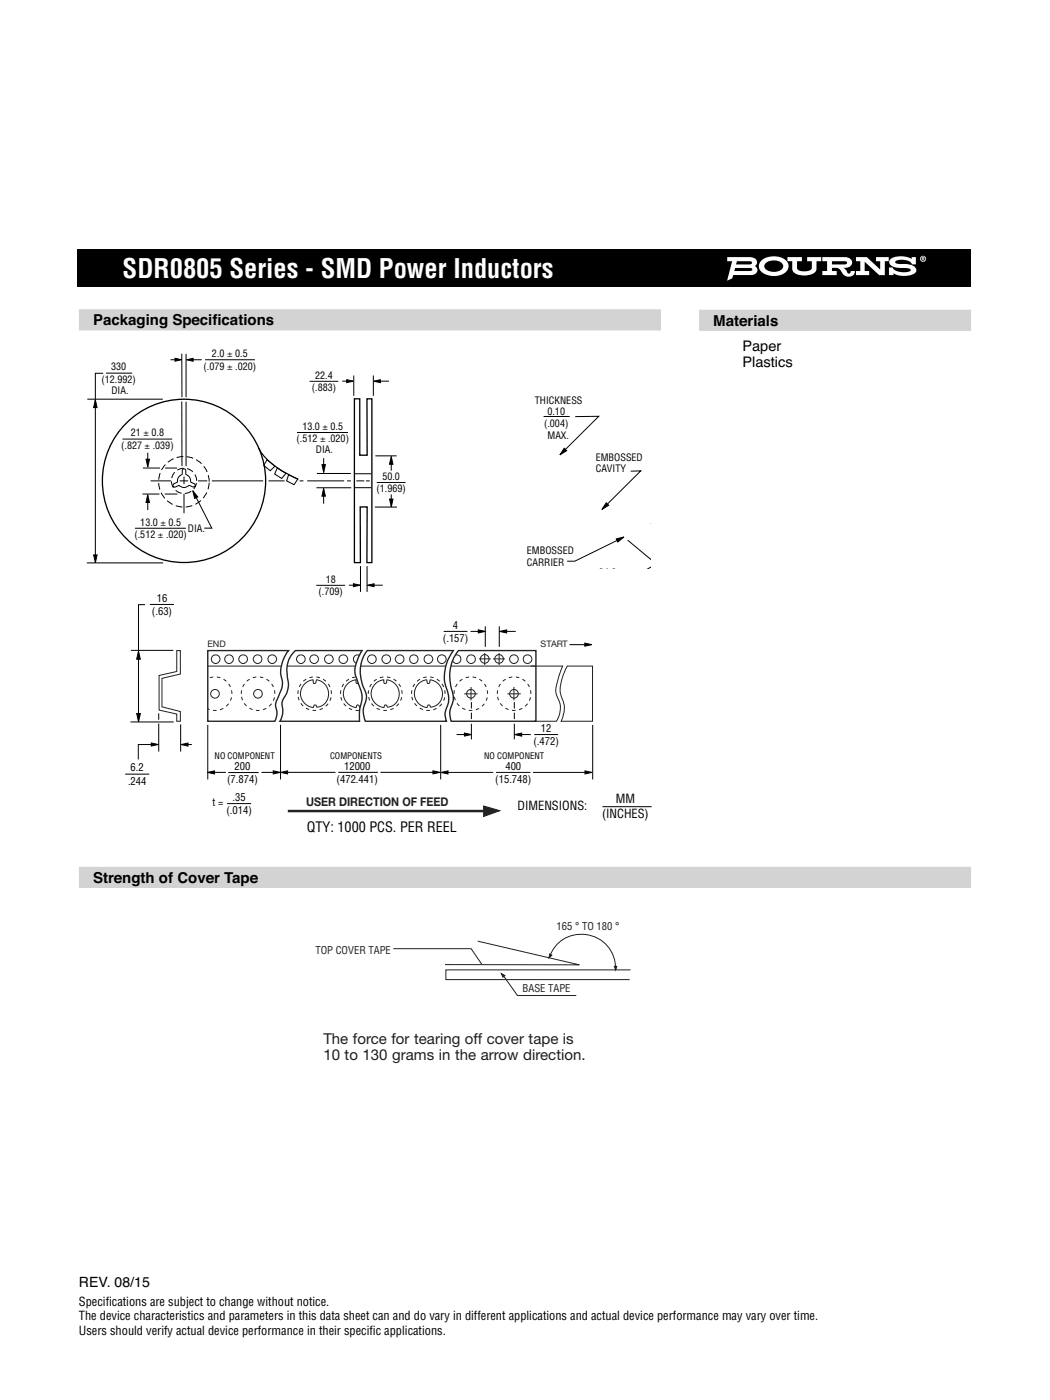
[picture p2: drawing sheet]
<svg xmlns="http://www.w3.org/2000/svg" width="210mm" height="279mm" viewBox="0 0 210 279" stroke-linecap="round" stroke-linejoin="round" font-family="sans-serif">
<path d="M15.4 49.7h178.4v7.5h-178.4z" fill="#000"/>
<g fill="#fff">
<path d="M157.7 51.3h2.9v.9h-1v1.3a1.6 1.6 0 0 0 1.9 .7 .95 .95 0 0 0 1.1-1.1v-.9h-1v-.9h2.9v.9h-1v1.5a2.12 2.12 0 0 1-2.4 1.3 2.93 2.93 0 0 1-2.4-.9l-.1-1.9h-.9z"/>
<path d="M171.4 51.3h2.2l2.7 2.5v-1.6h-.8v-.9h2.5v.9h-.8v2.7h-1.1l-2.9-2.6v1.8h.9v.8h-2.7v-.8h.9v-1.9h-.9z"/>
<path d="M178.5 51.6a4.6 4.6 0 0 1 4.1 .1v-.4h.9v1.5h-.8a2.22 2.22 0 0 0-2.7-.9l-.7 .3v.2l.5 .3h1.1a2.7 2.7 0 0 1 2.6 1 .91 .91 0 0 1-.8 1.2 4.4 4.4 0 0 1-3.7-.3v.3h-.9v-1.5h.7a2.19 2.19 0 0 0 2.3 1l1.1-.2 .3-.3a2.64 2.64 0 0 0-2.3-.4 2.56 2.56 0 0 1-2-.7l-.1-.5 .1-.4z"/>
<path d="M184.8 51.5v.1h.2v-.1zM184.7 51.4h.4v.3l.1 .3h-.2l-.1-.2-.1 .2h-.1zM184.5 51.7a.47 .47 0 0 0 .9 0 .47 .47 0 0 0-.9 0zM184.3 51.7a.61 .61 0 0 1 1.2 0 .61 .61 0 0 1-1.2 0z"/>
<path d="M147.2 53.5h2.9l.3 .1 .2 .2-.2 .3h-.4h-3zM147.5 52.2h2.6l.4 .1v.3a2.41 2.41 0 0 1-1.7 .2h-1.5zM145.6 51.3v.9h.9l-1 3.9 1.1-.5 .2-.7h3.1a1.25 1.25 0 0 0 1.7-1.2l-.5-.6a.94 .94 0 0 0 .4-1 .94 .94 0 0 0-.9-.7z"/>
<path d="M153.3 52.5a2.61 2.61 0 0 1 3.4 .3 1.11 1.11 0 0 1-1.2 1.4 2.01 2.01 0 0 1-2.5-1zM152.5 51.9a1.59 1.59 0 0 0-.6 1.6 1.59 1.59 0 0 0 1.2 1.2 3.9 3.9 0 0 0 4.5-.7 1.73 1.73 0 0 0-1.3-2.6 4.3 4.3 0 0 0-3.8 .5z"/>
<path d="M166.6 52.2h2.6l.4 .1v.3a2.43 2.43 0 0 1-1.7 .2h-1.3zM164.7 51.3v.9h.9v1.9h-.9v.8h2.9v-.8h-1v-.6a1.61 1.61 0 0 1 2 1 1.43 1.43 0 0 0 1.3 .8 1.43 1.43 0 0 0 1.3-.8v-.4h-.8l-.1 .3-.3 .3a.6 .6 0 0 1-.5-.7l-.6-.5a1.21 1.21 0 0 0 1.4-.3 1.21 1.21 0 0 0 .1-1.4l-.7-.4-.5-.1z"/>
</g>
<path d="M15.7 63.8h116.2" fill="none" stroke="#d1d3d4" stroke-width="4.2" stroke-linecap="butt"/>
<path d="M15.7 49.7h171.8v7.5h-171.8z" fill="#000"/>
<g fill="#fff">
<path d="M157.2 51.3h2.8v.8h-.9v1.4a1.59 1.59 0 0 0 1.8 .6 .95 .95 0 0 0 1.1-1v-1h-.9v-.8h2.8v.8h-.9v1.5a2.1 2.1 0 0 1-2.4 1.4 2.91 2.91 0 0 1-2.4-.9l-.1-2h-.9z"/>
<path d="M170.8 51.3h2.2l2.7 2.5v-1.7h-.9v-.8h2.6v.8h-.8v2.8h-1.1l-2.9-2.7v1.9h.9v.8h-2.7v-.8h.9v-2h-.9z"/>
<path d="M177.9 51.6a4.5 4.5 0 0 1 4 .1v-.4h.9v1.5h-.8a2.21 2.21 0 0 0-2.7-.9l-.6 .3v.2l.5 .3h1a2.68 2.68 0 0 1 2.6 .9 .91 .91 0 0 1-.8 1.2 4.4 4.4 0 0 1-3.7-.3v.4h-.9v-1.5h.8a2.17 2.17 0 0 0 2.2 .9l1.1-.1 .3-.3a2.62 2.62 0 0 0-2.3-.4 2.54 2.54 0 0 1-1.9-.8l-.1-.4 .1-.4z"/>
<path d="M184.1 51.4v.2h.2v-.1zM184 51.3l.4 .1v.3l.1 .3h-.2l-.1-.3-.1 .3h-.1zM183.8 51.6a.47 .47 0 0 0 .9 0 .47 .47 0 0 0-.9 0zM183.6 51.7a.61 .61 0 0 1 1.2 0 .61 .61 0 0 1-1.2 0z"/>
<path d="M146.7 53.5h3h.3l.1 .3-.1 .2-.5 .1h-3zM147.1 52.1h2.6l.3 .2 .1 .3a2.4 2.4 0 0 1-1.8 .2h-1.4zM145.1 51.3v.8h1l-1 3.9 1-.4 .2-.7h3.1a1.24 1.24 0 0 0 1.7-1.3l-.4-.5a.93 .93 0 0 0 .4-1.1 .93 .93 0 0 0-.9-.6z"/>
<path d="M152.9 52.5a2.59 2.59 0 0 1 3.3 .3 1.1 1.1 0 0 1-1.1 1.4 2 2 0 0 1-2.6-1.1zM152 51.9a1.58 1.58 0 0 0-.5 1.6 1.58 1.58 0 0 0 1.1 1.2 3.8 3.8 0 0 0 4.5-.7 1.72 1.72 0 0 0-1.3-2.6 4.2 4.2 0 0 0-3.8 .5z"/>
<path d="M166 52.1h2.6l.4 .2v.3a2.41 2.41 0 0 1-1.6 .2h-1.4zM164.1 51.3v.8h1v2h-1v.8h2.9v-.8h-1v-.6a1.6 1.6 0 0 1 2 .9 1.42 1.42 0 0 0 1.3 .8 1.42 1.42 0 0 0 1.3-.7v-.4h-.8l-.1 .3-.2 .2a.59 .59 0 0 1-.6-.6l-.6-.6a1.2 1.2 0 0 0 1.4-.2 1.2 1.2 0 0 0 .2-1.4l-.8-.4-.5-.1z"/>
</g>
<path d="M112.6 89.5l.5 .4-1.4 .9zM121 100.3l.5 .5-1.4 .9zM123 107.6l1.5-.4-1.2 1z" fill="#000" stroke="#000" stroke-width=".2"/>
<path d="M114.8 83.1h4.7l-7 6.9M125.9 94h2l-7 6.9M123.6 107.7l-8.9 4.3h-1.5M129.8 113.2l-.4 .3" fill="none" stroke="#000" stroke-width=".2"/>
<path d="M108.5 83.1h5.2z" fill="#fff" stroke="#000" stroke-width=".2"/>
<path d="M125.3 107.8l4.5 3.8" fill="none" stroke="#000" stroke-width=".2"/>
<path d="M166 112h9.3v8.1h-9.3z" fill="#fff"/>
<g fill="none" stroke="#000" stroke-width=".2">
<path d="M17.4 79.7h15.1M20.6 74.5h-1.6v36.7M21.1 74.5h5.3M34 71.8h1.3M36.3 70.7v8.5M37.1 70.7v8.5M38.3 71.8h2M40.9 71.8h10M61.8 76.1h5.7M68.3 76.1h1.3M70.6 74.9v4.1M74.5 74.9v4.1"/>
<path d="M75.7 76.1h1.9M24.4 87.6h10M28.4 98.6h3.4M28.5 93.4h3.4M29.5 90.3v1.8M29.5 99.8v2M30.1 96h4.1M32.9 98.6h2.5M33 93.4h2.4M35.4 96.2v-.2a1.3 1.3 0 0 1 1-1.3v-.8a.35 .35 0 0 1 .3-.3 .35 .35 0 0 1 .4 .3v.8a1.3 1.3 0 0 1 .9 1.5l.7 .3a.35 .35 0 0 1 .2 .5 .35 .35 0 0 1-.4 .2l-.8-.4a1.32 1.32 0 0 1-2 0M35.4 96.2l-.7 .3a.35 .35 0 0 0-.1 .5 .35 .35 0 0 0 .4 .2l.8-.4M35.9 96h1.7"/>
<path d="M36.3 80.2v12.7M36.7 95.1v1.5M36.7 98.5v3.9M37.1 80.2v12.7M38.9 98.9l3.4 6.5h-1.5M39.5 96h1.9M42.3 96h10.2M53.3 91.8l1.6 1.2-1 .9-1.3-1zM53.6 96h3.2M55.3 93.4l1.8 1.1-.9 1-1.4-.9zM57.6 94.7l1.8 .9-.7 1.1-1.5-.7zM59.3 86.3h10.1"/>
<path d="M59.8 96h.8M61.3 96h7.4M63.2 97.3h6.9M63.2 94.5h6.8M64.6 91.4v1.7M64.6 98.6v1.9M69.3 96h.7M70.7 94.5h3.4M70.7 97.3h3.4M71.1 96h1.6M73 96h.8M74.9 91h4.3"/>
<path d="M75.2 96.3h5.7M78.1 92.2v1.7M78.1 98.7v1.3M17.3 112.3h15.3M26.9 105.4h10.2M63.1 116.8h5.8M69.6 116.8h1.3M71.9 113v5.1M73.3 113v5.1M74.4 116.8h2M74.8 101.2h4.4M26.1 129.8h8.5"/>
<path d="M29 120.7h-1.4v22.1M29.9 120.6h4.8M88.5 126h4.8M93.9 126h1.9M96.9 125v4.1M99.6 125v4.1M100.9 126h2M113.6 128.7h3.5M25 154.5h4.8M26 144.1h8.7M30.6 148.6h-3v3M31.7 142.4v1.2"/>
<path d="M31.7 144.4v5.6M36.1 144.6v5.4M37.3 148.6h1M41.5 144.7v10.9M42.6 154.1h2.5M45.6 154.2h6M52.2 154.1h2.7M56 144.7v10.9M57.1 154.1h9.8M67.5 154.1h7.9M75.9 154.1h10.9M87.9 144.7v10.9"/>
<path d="M89.2 154.2h9.2M91.1 146.6h2M94.1 144.4v3.2M94.1 140.1v1.3M94.1 142.2v1.3M99 154.2h6.9M102.6 140.1v1.3M102.6 142.2v1.3M102.6 144.4v3.2M103.9 146.6h2M106.4 154.2h10.7M106.6 146.6h4.8"/>
<path d="M118.3 144.7v10.9M45.3 160.4h4.8M120.2 161h9.8"/>
</g>
<g fill="none" stroke="#000" stroke-width=".26">
<path d="M70.7 79.6h1.1v11.2h1.5l-.1-11.2h1v32.7h-1l.1-11.1h-1.4v11.1h-1.2z"/>
<circle cx="36.7" cy="96" r="16.3"/>
</g>
<g fill="none" stroke="#000" stroke-width=".2" stroke-dasharray="1.3 .7 1.3 .7 1.3 .7" stroke-linecap="butt">
<circle cx="36.7" cy="96.1" r="5"/>
<circle cx="36.7" cy="96" r="2.52"/>
</g>
<path d="M51.6 89.4a10.1 10.1 0 0 0 4.5 4.5l3.4 1.7" fill="none" stroke="#000" stroke-width=".23"/>
<g fill="#000" stroke="#000" stroke-width=".2">
<path d="M34.9 71.5l1.3 .3-1.3 .3zM37.2 71.8l1.3-.3v.6zM69.2 75.8l1.3 .3-1.3 .3zM74.6 76.1l1.3-.3v.6zM19 79.8l.4 1.5h-.7zM29.2 91.6h.6l-.3 1.6zM38.5 97.9l1 1.3-.7 .3zM64.3 92.7h.6l-.3 1.6zM64.6 97.5l.3 1.5h-.7zM77.7 99.6h.7l-.3 1.6zM78.1 91.1l.3 1.6h-.7zM18.7 110.7h.7l-.4 1.6z"/>
<path d="M29.5 98.7l.3 1.6h-.7zM70.5 116.5l1.4 .3-1.4 .3zM73.3 116.8l1.3-.3v.6zM27.6 129.9l.4 1.7h-.7zM95.5 125.7l1.3 .3-1.3 .3zM99.7 126l1.4-.3v.6zM116.7 128.3l1.4 .4-1.4 .3zM27.3 142.4h.7l-.4 1.6zM30.2 148.3l1.4 .3-1.4 .3zM36.1 148.6l1.4-.3v.6zM41.4 154.2l1.4-.4v.7zM54.5 153.8l1.4 .3-1.4 .3z"/>
<path d="M56 154.1l1.4-.3v.7zM86.4 153.8l1.4 .3-1.4 .3zM88 154.2l1.4-.3v.6zM92.7 146.3l1.4 .3-1.4 .3zM102.7 146.6l1.4-.3v.6zM116.7 153.8l1.4 .4-1.4 .3z"/>
</g>
<g fill="none" stroke="#231f20" stroke-width=".2">
<path d="M35.3 129.8h.7v4.7l-3.7 .9v5.7l3.7 .9v1.9h-.7v-1.4l-3.6-.8v-6.9l3.6-.8zM41.4 132.9h15.1M56.8 132.9h14.6M60.9 136.4l1-.6 .6-.1 .1 .6h.4l.2-.6a2.77 2.77 0 0 1 2.4 2.7 2.77 2.77 0 0 1-2.3 2.7l-.4-.4h-.2l-.2 .4a2.72 2.72 0 0 1-2.4-1.8 2.72 2.72 0 0 1 .8-2.9zM71.8 132.9h17.6M72.3 135.8l-.6-.1-.2 .6-.2 .1-.2-.1-.1-.6a2.74 2.74 0 0 0-2.5 2.7 2.74 2.74 0 0 0 2.6 2.7l.1-.4h.2l.2 .1 .2 .3 .5-.1M75 136.4l1-.6 .6-.1 .1 .6h.4l.1-.6a2.76 2.76 0 0 1 2.5 2.6 2.76 2.76 0 0 1-2.3 2.8l-.3-.3-.2-.1h-.1l-.2 .4a2.72 2.72 0 0 1-2.4-1.8 2.72 2.72 0 0 1 .8-2.9zM83.6 136.4l1-.6 .5-.1 .2 .6h.4l.2-.6a2.76 2.76 0 0 1 2.4 2.7 2.76 2.76 0 0 1-2.4 2.7l-.1-.3-.2-.1h-.2l-.2 .4a2.73 2.73 0 0 1-2.4-1.8 2.73 2.73 0 0 1 .8-2.9zM89.7 132.9h17.3M92.6 138.5h2.7M94 137.1v2.7M95.6 131.5h2.4"/>
<path d="M96.7 130.3v2.4M98.4 131.5h2.4M99.6 130.3v2.4M101.3 138.5h2.6M102.6 137.1v2.7M105.9 132.9h6.4l-.7 1.8a9.6 9.6 0 0 0-.6 3.7l.1 .5a4.7 4.7 0 0 1 0 5h-4.6M113.2 132.9h5.1v11h-6.3a5.5 5.5 0 0 0-.1-5.1 8.4 8.4 0 0 1 1.1-5.4z"/>
<circle cx="42.9" cy="138.5" r=".87"/>
<circle cx="43" cy="131.5" r=".86"/>
<circle cx="45.7" cy="131.5" r=".86"/>
<circle cx="48.5" cy="131.5" r=".87"/>
<circle cx="51.4" cy="131.5" r=".87"/>
<circle cx="51.5" cy="138.5" r=".87"/>
<circle cx="54.3" cy="131.5" r=".85"/>
<circle cx="60" cy="131.5" r=".87"/>
<circle cx="62.7" cy="131.5" r=".86"/>
<circle cx="65.6" cy="131.5" r=".85"/>
<circle cx="68.5" cy="131.5" r=".86"/>
<circle cx="71.4" cy="131.5" r=".86"/>
<circle cx="74.2" cy="131.5" r=".87"/>
<circle cx="77.1" cy="131.5" r=".86"/>
<circle cx="79.8" cy="131.5" r=".87"/>
<circle cx="82.6" cy="131.5" r=".84"/>
<circle cx="85.5" cy="131.5" r=".85"/>
<circle cx="88.2" cy="131.5" r=".86"/>
<circle cx="91.1" cy="131.5" r=".87"/>
<circle cx="94" cy="138.5" r=".85"/>
<circle cx="94" cy="131.5" r=".87"/>
<circle cx="96.7" cy="131.5" r=".87"/>
<circle cx="99.6" cy="131.5" r=".86"/>
<circle cx="102.6" cy="131.5" r=".86"/>
<circle cx="102.6" cy="138.5" r=".87"/>
<circle cx="105.3" cy="131.5" r=".85"/>
</g>
<g fill="none" stroke="#231f20" stroke-width=".2" stroke-dasharray=".7 .7" stroke-linecap="butt">
<path d="M41.4 135.5a3.3 3.3 0 0 1 4.9 2.9 3.3 3.3 0 0 1-4.9 3M67.9 138.5a3.4 3.4 0 0 1 4.4-3.2M72.3 141.6a3.4 3.4 0 0 1-4.4-3.1"/>
<circle cx="51.5" cy="138.4" r="3.3"/>
<circle cx="62.8" cy="138.4" r="3.3"/>
<circle cx="76.9" cy="138.4" r="3.4"/>
<circle cx="85.5" cy="138.4" r="3.4"/>
<circle cx="94" cy="138.4" r="3.4"/>
<circle cx="102.6" cy="138.4" r="3.3"/>
</g>
<path d="M41.5 129.8h16.1a6.6 6.6 0 0 0-1.2 6.3 9.2 9.2 0 0 1-1.2 3.8l-.2 .7a4.3 4.3 0 0 1-.2 3.3h-13.3zM59 129.8h13.3a8.8 8.8 0 0 0-1.5 4.4l.5 1.5a10 10 0 0 1 .9 3.9 10.7 10.7 0 0 0-.4 4.3h-15.9a5.1 5.1 0 0 0 .4-3.6l.1-.5a5.5 5.5 0 0 0 .9-5 5.4 5.4 0 0 1 1.7-5zM73.3 129.8h17.2a8.4 8.4 0 0 0-1.1 8.6 5.6 5.6 0 0 1-.5 3.7v.9l.2 .9h-16.2a4.8 4.8 0 0 1 .1-4 3.9 3.9 0 0 0-.6-3 7.3 7.3 0 0 1 .9-7.1zM91.5 129.8h15.5v14.1h-17a4.1 4.1 0 0 1 .3-3.5l.1-1.6a9.4 9.4 0 0 1 .7-8.4z" fill="none" stroke="#231f20" stroke-width=".28"/>
<path d="M57.4 161.9h39.8" fill="none" stroke="#231f20" stroke-width=".5"/>
<path d="M96.5 160.9l3.3 .9-3.3 1.1z" fill="#231f20" stroke="#231f20" stroke-width=".2"/>
<path d="M139.5 63.9h54.3M15.7 175.1h178.1" fill="none" stroke="#d1d3d4" stroke-width="4.2" stroke-linecap="butt"/>
<path d="M78.5 189.3h15.5l2.1 3.1M95.3 187.8l20.3 4.8-26.8-.1M100.3 194.4l3 4.3h11.7M109.6 191.1a6.8 6.8 0 0 1 7.7-4.5 6.8 6.8 0 0 1 5.6 6.9M125.9 193.6h-36.9v1.9h36.7" fill="none" stroke="#221e1f" stroke-width=".2"/>
<path d="M100.1 194.3l.7 .4-.4 .3z" fill="#221e1f"/>
<path d="M100.1 194.3l.7 .4-.4 .3z" fill="none" stroke="#221e1f" stroke-width=".2"/>
<path d="M109.7 190.4l.4 .2-.5 .6z" fill="#221e1f"/>
<path d="M109.7 190.4l.4 .2-.5 .6z" fill="none" stroke="#221e1f" stroke-width=".2"/>
<path d="M122.6 192.9h.5l-.2 .7z" fill="#221e1f"/>
<path d="M122.6 192.9h.5l-.2 .7z" fill="none" stroke="#221e1f" stroke-width=".2"/>
<g font-size="5.3" fill="#fff">
<text x="22.8" y="55.2">SRF0504 Series - Line Filter</text>
<text x="24.5" y="55.5">SDR0805 Series - SMD Power Inductors</text>
</g>
<g font-size="3">
<text x="18.6" y="64.9">Packaging Specifcations</text>
<text x="42.4" y="64.9">i</text>
<text x="142.4" y="65">Materials</text>
<text x="18.6" y="176.2">Strength of Cover Tape</text>
</g>
<g font-size="3" fill="#201d1d">
<text x="64.5" y="208.3">The force for tearing off cover tape is</text>
<text x="64.5" y="211.6">10 to 130 grams in the arrow direction.</text>
</g>
<g font-size="2.9">
<text x="148.2" y="70">Paper</text>
<text x="148.2" y="73.1">Plastics</text>
</g>
<g font-size="2.8">
<text x="61.3" y="166">QTY: 1000 PCS. PER REEL</text>
<text x="15.7" y="256.8">REV. 08/15</text>
</g>
<g font-size="2.5">
<text x="103.3" y="161.8">DIMENSIONS:</text>
<text x="122.9" y="160.3">MM</text>
<text x="120.1" y="163.3">(INCHES)</text>
<text x="15.7" y="260.7">Specifcations are subject to change without notice.</text>
<text x="15.7" y="263.5">The device characteristics and parameters in this data sheet can and do vary in different applications and actual device performance may vary over time.</text>
<text x="21.1" y="260.7">i</text>
<text x="15.7" y="266.4">Users should verify actual device performance in their specifc applications.</text>
<text x="73.8" y="266.4">i</text>
</g>
<text font-size="2.4" fill="#231f20" x="61.1" y="160.9">USER DIRECTION OF FEED</text>
<g font-size="2.1">
<text x="30.3" y="122.7">(.63)</text>
<text x="31.3" y="120.1">16</text>
<text x="90.4" y="125.5">4</text>
<text x="88.4" y="128.1">(.157)</text>
<text x="106.5" y="148.7">(.472)</text>
<text x="108" y="146.1">12</text>
<text x="26.1" y="153.9">6.2</text>
<text x="46.8" y="153.7">200</text>
<text x="68.7" y="153.6">12000</text>
<text x="100.9" y="153.6">400</text>
<text x="25.5" y="156.6">.244</text>
<text x="42.4" y="160.9">t =</text>
<text x="45.3" y="156.3">(7.874)</text>
<text x="46.4" y="159.8">.35</text>
<text x="67.2" y="156.3">(472.441)</text>
<text x="98.8" y="156.3">(15.748)</text>
<text x="45.2" y="162.5">(.014)</text>
</g>
<g font-size="2.1" fill="#231f20">
<text x="111.1" y="185.5">165 ° TO 180 °</text>
<text x="63" y="190.3">TOP COVER TAPE</text>
<text x="104.3" y="198">BASE TAPE</text>
</g>
<g font-size="2">
<text x="42.3" y="71.3">2.0 ± 0.5</text>
<text x="20.3" y="76.4">(12.992)</text>
<text x="22.2" y="73.9">330</text>
<text x="40.6" y="73.8">(.079 ± .020)</text>
<text x="62.9" y="75.6">22.4</text>
<text x="22.2" y="78.5">DIA.</text>
<text x="62.2" y="78.1">(.883)</text>
<text x="106.8" y="80.6">THICKNESS</text>
<text x="109.3" y="82.8">0.10</text>
<text x="24.2" y="89.6">(.827 ± .039)</text>
<text x="26.1" y="87.1">21 ± 0.8</text>
<text x="59.2" y="88.3">(.512 ± .020)</text>
<text x="60.3" y="85.8">13.0 ± 0.5</text>
<text x="108.6" y="85.3">(.004)</text>
<text x="109.3" y="87.6">MAX.</text>
<text x="63" y="90.5">DIA.</text>
<text x="76.3" y="95.8">50.0</text>
<text x="118.9" y="91.9">EMBOSSED</text>
<text x="118.9" y="94.3">CAVITY</text>
<text x="75.1" y="98.3">(1.969)</text>
<text x="26.8" y="107.4">(.512 ± .020)</text>
<text x="28" y="104.9">13.0 ± 0.5</text>
<text x="37.5" y="106.1">DIA.</text>
<text x="105.2" y="110.5">EMBOSSED</text>
<text x="105.2" y="112.9">CARRIER</text>
<text x="63.6" y="118.8">(.709)</text>
<text x="65" y="116.3">18</text>
<text x="119.5" y="114.9">24 0</text>
</g>
<g font-size="1.8" fill="#231f20">
<text x="41.4" y="129.1">END</text>
<text x="107.9" y="129.2">START</text>
</g>
<g font-size="1.8">
<text x="42.8" y="151.4">NO COMPONENT</text>
<text x="65.9" y="151.4">COMPONENTS</text>
<text x="96.6" y="151.4">NO COMPONENT</text>
</g>
</svg>
